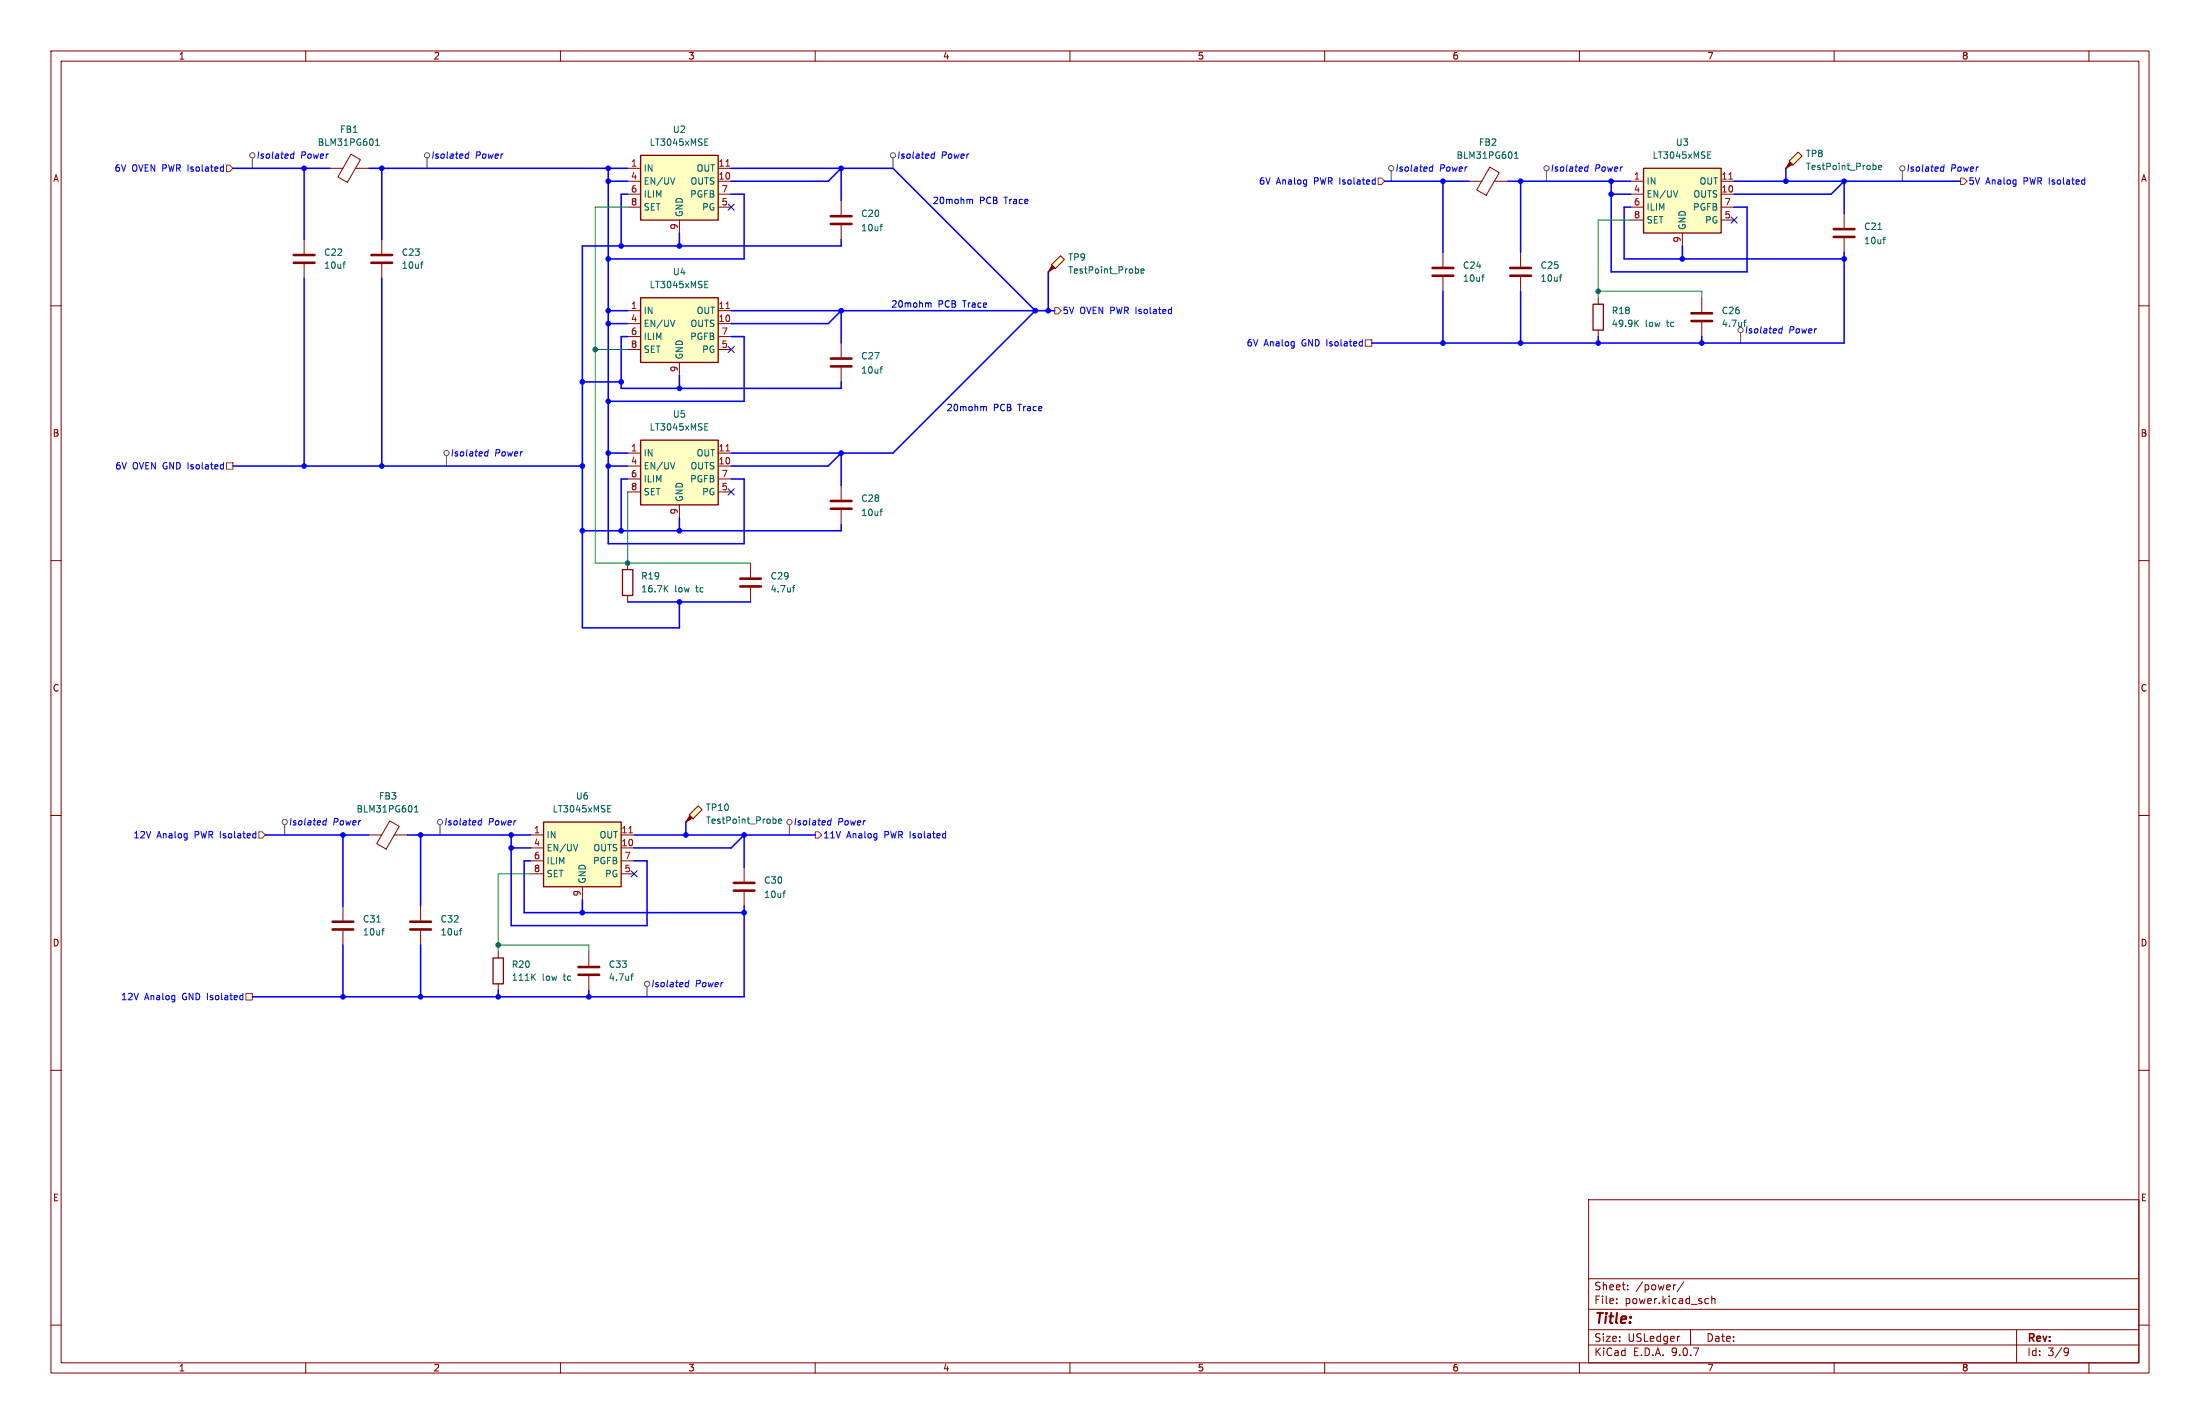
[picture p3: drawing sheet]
<svg xmlns="http://www.w3.org/2000/svg" width="432mm" height="279mm" viewBox="0 0 432 279" stroke-linecap="round" stroke-linejoin="round" font-family="sans-serif">
<g fill="none" stroke="#840000" stroke-width=".2">
<path d="M10 10h411.8v259.4h-411.8zM12 12h407.8v255.4h-407.8zM60 10v2M110 10v2M160 10v2M210 10v2M260 10v2M310 10v2M360 10v2M410 10v2M334 58.4v2.8M10 60h2"/>
<path d="M334 63.2v2.8M419.8 60h2M10 110h2M419.8 110h2M10 160h2M419.8 160h2M10 210h2M419.8 210h2M311.8 235.4h108v32h-108zM10 260h2M311.8 256.9h108M311.8 250.9h108"/>
<path d="M317.3 255.6v.2M317.3 254.9v.1M319.5 252.9v.2M319.5 252.2v.1M328.9 252.1l-.3 .1M330.5 251.5l-1.3 1.9M334.9 254.8l.4 .1M335.3 255.7l-.4 .1M336 254.9l.2-.1 .3 .1 .1 .9M336 254.3v1.5M419.8 260h2M60 267.4v2"/>
<path d="M110 267.4v2M160 267.4v2M210 267.4v2M260 267.4v2M310 267.4v2M311.8 263.9h108M311.8 260.9h108M329.5 262.2h.2M331.8 260.9v3M360 267.4v2M395.8 260.9v6.5M405.4 264.5l.5 .1a.99 .99 0 0 1-.4 1.4h-.2"/>
<path d="M406 265.1l-.3 .3h-.3M410 267.4v2"/>
</g>
<path d="M332 61.5h4M332 63h4" fill="none" stroke="#840000" stroke-width=".51"/>
<path d="M342.2 63.2h.5M342.7 62.8l-.3 .2v1.1" fill="none" stroke="#006464" stroke-width=".2"/>
<path d="M106.7 161.3h15.2v12.7h-15.2z" fill="#ffffc2"/>
<path d="M106.7 161.3h15.2v12.7h-15.2z" fill="none" stroke="#840000" stroke-width=".25"/>
<path d="M104.1 163.8h2.6M104.1 166.4h2.6M104.1 168.9h2.6M104.1 171.5h2.6M114.3 174v2.5M121.9 163.8h2.6M121.9 166.4h2.6M121.9 168.9h2.6M121.9 171.5h2.6" fill="none" stroke="#840000" stroke-width=".2"/>
<path d="M119.3 158.7h.4M119.3 159.3h.6M119.3 158.1h.6M113.4 165.7l-.4 1.2" fill="none" stroke="#006464" stroke-width=".2"/>
<path d="M123.4 163.4h.8" fill="none" stroke="#a90000" stroke-width=".2"/>
<path d="M125.7 86.4h15.3v12.7h-15.3z" fill="#ffffc2"/>
<path d="M125.7 86.4h15.3v12.7h-15.3z" fill="none" stroke="#840000" stroke-width=".25"/>
<g fill="none" stroke="#840000" stroke-width=".2">
<path d="M298.4 49.5v2.8M298.4 54.4v2.8M361.9 41.9v2.8M361.9 46.7v2.8M123.2 88.9h2.5M123.2 91.4h2.5M123.2 94h2.5M123.2 96.5h2.5M133.3 99.1v2.5M141 88.9h2.5M141 91.4h2.5M141 94h2.5"/>
<path d="M141 96.5h2.5"/>
</g>
<path d="M306.1 54.3h.4M306.5 53.9l-.2 .1M368.6 45h.7M369.6 47h.4M370 46.6h-.2M132.4 90.7l-.4 1.3M138.3 83.7h.5M138.3 84.4h.6M138.3 83.1h.6" fill="none" stroke="#006464" stroke-width=".2"/>
<path d="M142.5 88.5h.7" fill="none" stroke="#a90000" stroke-width=".2"/>
<path d="M296.4 52.6h4.1M296.4 54.1h4.1M359.9 45h4.1M359.9 46.5h4.1" fill="none" stroke="#840000" stroke-width=".51"/>
<path d="M125.7 58.4h15.3v12.7h-15.3z" fill="#ffffc2"/>
<path d="M125.7 58.4h15.3v12.7h-15.3z" fill="none" stroke="#840000" stroke-width=".25"/>
<path d="M123.2 61h2.5M123.2 63.5h2.5M123.2 66h2.5M123.2 68.6h2.5M133.3 71.1v2.6M141 61h2.5M141 63.5h2.5M141 66h2.5M141 68.6h2.5" fill="none" stroke="#840000" stroke-width=".2"/>
<path d="M138.3 55.8h.5M138.3 56.5h.6M138.3 55.2h.6M132.4 62.8l-.4 1.3" fill="none" stroke="#006464" stroke-width=".2"/>
<path d="M142.5 60.5h.7" fill="none" stroke="#a90000" stroke-width=".2"/>
<path d="M125.7 30.5h15.3v12.7h-15.3z" fill="#ffffc2"/>
<path d="M125.7 30.5h15.3v12.7h-15.3zM96.8 188h2v5h-2z" fill="none" stroke="#840000" stroke-width=".25"/>
<g fill="none" stroke="#840000" stroke-width=".2">
<path d="M123.2 33h2.5M123.2 35.6h2.5M123.2 38.1h2.5M141 33h2.5M141 35.6h2.5M141 38.1h2.5M165.1 39.4v2.8M123.2 40.6h2.5M133.3 43.2v2.5M141 40.6h2.5M165.1 44.2v2.8M165.1 67.3v2.8"/>
<path d="M165.1 72.1v2.8M165.1 95.3v2.7M165.1 100.1v2.8M97.8 186.7v1.3M97.8 193v1.3M115.6 186.7v2.8M115.6 191.5v2.8"/>
</g>
<g fill="none" stroke="#006464" stroke-width=".2">
<path d="M132.4 34.9l-.4 1.2M138.3 27.9h.5M138.3 28.5h.6M138.3 27.2h.6M172.7 44.4h.5M173.2 44l-.2 .1M172.7 72.4h.5M173.2 72h-.2M173.2 99.9l-.2 .1M172.7 100.3h.5M104.6 191.6l.5 .7M105.1 191.1l-.7 .7"/>
<path d="M123.8 191.5h.5M124.3 191.1l-.3 .2v1"/>
</g>
<path d="M142.5 32.6h.7" fill="none" stroke="#a90000" stroke-width=".2"/>
<path d="M163.1 42.4h4M163.1 43.9h4M163.1 70.4h4M163.1 71.9h4M163.1 98.3h4M163.1 99.8h4M113.5 189.7h4.1M113.5 191.3h4.1" fill="none" stroke="#840000" stroke-width=".51"/>
<path d="M351.2 31.6l1.7-1.8 .8 .8-1.8 1.8z" fill="#ffffc2"/>
<path d="M351.3 31.8l.5 .5-1.3 .7z" fill="#840000" stroke="#840000" stroke-width=".2"/>
<path d="M350.5 33h.1M351.2 31.6l1.7-1.8 .8 .8-1.8 1.8zM283.2 49.5v2.8M283.2 54.4v2.8M313.7 58.4v1.3M313.7 64.8v1.2M82.5 177.8v2.8M82.5 182.6v2.8" fill="none" stroke="#840000" stroke-width=".2"/>
<path d="M368 32.4l.2 .3v.3l-.2 .3M368.7 32.9l.6-.2v-.2l-.4-.1-.2 .2 .1 .6h.5M290.8 54.3h.5M291.3 53.9l-.2 .1M321.1 63.4l.5 .7M321.6 62.8l-.7 .7M90.2 182.6h.4M90.6 182.2h-.2" fill="none" stroke="#006464" stroke-width=".2"/>
<path d="M312.7 59.7h2v5.1h-2z" fill="none" stroke="#840000" stroke-width=".25"/>
<path d="M281.2 52.6h4M281.2 54.1h4M80.5 180.8h4.1M80.5 182.4h4.1" fill="none" stroke="#840000" stroke-width=".51"/>
<path d="M322.6 33h15.2v12.7h-15.2z" fill="#ffffc2"/>
<path d="M322.6 33h15.2v12.7h-15.2zM122.2 111.8h2v5h-2z" fill="none" stroke="#840000" stroke-width=".25"/>
<g fill="none" stroke="#840000" stroke-width=".2">
<path d="M64.8 33h2.5M68.9 30.3l1.8 1-2.5 4.5-1.9-1.1zM69.8 33h2.6M320 35.6h2.6M320 38.1h2.6M337.8 35.6h2.6M337.8 38.1h2.6M59.7 47v2.8M59.7 51.8v2.8M74.9 47v2.8M74.9 51.8v2.8M320 40.6h2.6"/>
<path d="M320 43.2h2.6M330.2 45.7v2.6M337.8 40.6h2.6M337.8 43.2h2.6M123.2 110.5v1.3M123.2 116.8v1.3M147.3 110.5v2.8M147.3 115.3v2.8M67.3 177.8v2.8M72.4 163.8h2.5M76.5 161.1l1.9 1.1-2.6 4.4-1.9-1.1zM77.4 163.8h2.6"/>
<path d="M146 170.2v2.8M146 175v2.8M67.3 182.6v2.8"/>
</g>
<g fill="none" stroke="#006464" stroke-width=".2">
<path d="M73.7 28.5h.8M73.7 27.6l.4-.4v1.3M329.3 37.4l-.4 1.3M335.2 30.4h.4M335.2 31.1h.6M335.2 29.8h.6M67.3 51.8h.5M67.8 51.4h-.3M82.5 51.8h.5M83 51.4h-.2M130.6 115.4l.5 .7M131.1 114.9l-.7 .7"/>
<path d="M155.5 115.3h.5M156 114.9l-.3 .2v1M81.4 159.3h.7M81.4 158.4l.3-.3v1.2M153.7 175.2h.4M154.1 174.8l-.2 .1M74 180.9h.7M74.9 182.6h.5M75.4 182.2h-.2"/>
</g>
<path d="M339.3 35.1h.8" fill="none" stroke="#a90000" stroke-width=".2"/>
<path d="M57.7 50h4M57.7 51.6h4M72.9 50h4.1M72.9 51.6h4.1M145.3 113.5h4.1M145.3 115.1h4.1M144 173.2h4.1M144 174.8h4.1M65.3 180.8h4M65.3 182.4h4" fill="none" stroke="#840000" stroke-width=".51"/>
<path d="M135.3 159.9l1.7-1.8 .8 .8-1.8 1.8z" fill="#ffffc2"/>
<path d="M135.4 160l.5 .5-1.3 .8z" fill="#840000" stroke="#840000" stroke-width=".2"/>
<path d="M288.3 35.6h2.5M292.4 32.8l1.9 1.1-2.6 4.4-1.9-1zM293.3 35.6h2.6M135.3 159.9l1.7-1.8 .8 .8-1.8 1.8zM134.6 161.3h.1" fill="none" stroke="#840000" stroke-width=".2"/>
<path d="M297.3 31.1h.7M297.3 30.2l.3-.4v1.3M152.1 160.7l.2 .2v.4l-.2 .3M152.8 161.1l.6-.1v-.2l-.4-.1-.2 .2 .1 .6h.5" fill="none" stroke="#006464" stroke-width=".2"/>
<path d="M206.4 51.9l1.8-1.7 .7 .7-1.8 1.8z" fill="#ffffc2"/>
<path d="M206.5 52.1l.5 .5-1.3 .7z" fill="#840000" stroke="#840000" stroke-width=".2"/>
<path d="M205.7 53.3h.1M206.4 51.9l1.8-1.7 .7 .7-1.8 1.8z" fill="none" stroke="#840000" stroke-width=".2"/>
<path d="M223.2 52.8l.2 .2v.4l-.2 .2M223.9 53.2l.6-.1v-.3h-.4l-.2 .1 .1 .6h.5" fill="none" stroke="#006464" stroke-width=".2"/>
<g fill="none" stroke="#484848" stroke-width=".2">
<path d="M49.5 31v2M83.8 31v2M175.3 31v2M273 33.5v2.1M303.5 33.5v2.1M373.4 33.5v2.1M341.6 65.3v2M87.6 89.4v2M55.9 161.8v2M86.4 161.8v2M154.9 161.8v2M127 193.5v2.1"/>
<circle cx="49.5" cy="30.5" r=".51"/>
<circle cx="83.8" cy="30.5" r=".51"/>
<circle cx="175.3" cy="30.5" r=".51"/>
<circle cx="273" cy="33" r=".51"/>
<circle cx="303.5" cy="33" r=".51"/>
<circle cx="373.4" cy="33" r=".51"/>
<circle cx="341.6" cy="64.8" r=".51"/>
<circle cx="87.6" cy="88.9" r=".51"/>
<circle cx="55.9" cy="161.3" r=".51"/>
<circle cx="86.4" cy="161.3" r=".51"/>
<circle cx="154.9" cy="161.3" r=".51"/>
<circle cx="127" cy="193" r=".51"/>
</g>
<g fill="none" stroke="#00f" stroke-width=".2">
<path d="M43.7 32.8h.2M43.9 32.3v1.3M43.9 33.5l-.2 .1M57.1 31h.5M57.2 30.3h.5M57.7 29.8l-.1 1.3M91.4 31h.5M91.5 30.3h.5M92 29.8l-.1 1.3M182.8 31h.5M182.9 30.3h.5M183.5 29.8l-.2 1.3"/>
<path d="M269.8 35.3l.1 .1M269.9 34.9v1.2M269.9 36.1h-.1M280.6 33.5h.5M280.7 32.8h.5M281.3 32.3l-.2 1.3M311.1 33.5h.5M311.2 32.8h.5M311.7 32.3l-.1 1.3M381 33.5h.4M381 32.8h.5M381.6 32.3l-.2 1.3"/>
<path d="M409 35.3l.2 .1M409.2 34.9v1.2M409.2 36.1h-.2M229.8 60.7l.1 .1M229.9 60.3v1.2M229.9 61.5h-.1M267.3 67l.1 .1M267.4 66.6v1.3M267.4 67.8l-.1 .1M349.2 65.3h.5M349.3 64.6h.5M349.8 64.1l-.1 1.2"/>
<path d="M43.7 91.2h.2M43.9 90.7v1.3M43.9 92h-.2M95.2 89.4h.5M95.3 88.7h.5M95.8 88.2l-.1 1.3M50.1 163.6h.1M50.2 163.1v1.3M50.2 164.3l-.1 .1M63.5 161.8h.4M63.5 161.1h.5M64.1 160.6l-.2 1.3"/>
<path d="M93.9 161.8h.5M94 161.1h.5M94.6 160.6l-.2 1.3M162.5 161.8h.5M162.6 161.1h.5M163.1 160.6l-.1 1.3M185.5 163.6h.1M185.6 163.1v1.3M185.6 164.3l-.1 .1M47.5 195.3l.2 .1M47.7 194.9v1.3M47.7 196.1l-.2 .1"/>
<path d="M134.6 193.6h.5M134.7 192.8h.4M135.2 192.3l-.2 1.3"/>
</g>
<path d="M44.4 32.4h.7l.6 .6-.6 .7h-.7zM270.5 34.9h.6l.7 .7-.7 .6h-.6zM384.8 34.9h.6l.7 .7-.7 .6h-.6zM207 60.3h.6l.7 .7-.7 .6h-.6zM268 66.7h1.2v1.2h-1.2zM44.4 90.8h1.3v1.3h-1.3zM50.8 163.2h.6l.7 .6-.7 .7h-.6zM160 163.2h.7l.6 .6-.6 .7h-.7zM48.3 194.9h1.2v1.3h-1.2z" fill="none" stroke="#725600" stroke-width=".2"/>
<g fill="none" stroke="#00f" stroke-width=".3">
<path d="M45.7 33h19.1M59.7 33v14M72.4 33h50.8M74.9 33v14M119.4 33v73.7h26.6v-12.7h-2.5M119.4 35.6h3.8M123.2 38.1h-1.3v10.2M143.5 38.1h2.5v12.7h-26.6M143.5 33h31.8l27.9 28-27.9 27.9h-31.8M143.5 35.6h19.1l2.5-2.6v6.4M271.8 35.6h16.5M283.2 35.6v13.9"/>
<path d="M295.9 35.6h24.1M298.4 35.6v13.9M316.2 35.6v17.7h26.7v-12.7h-2.5M316.2 38.1h3.8M340.4 35.6h44.4M340.4 38.1h19l2.5-2.5v6.3M350.5 33v2.6M59.7 54.6v36.8M74.9 54.6v36.8M133.3 45.7v2.6M165.1 47v1.3h-50.8v74.9h19v-5.1M205.7 53.3v7.7"/>
<path d="M283.2 57.2v10.1M298.4 57.2v10.1M320 40.6h-1.2v10.2h43.1M330.2 48.3v2.5M361.9 49.5v17.8h-92.7M114.3 74.9h7.6M119.4 63.5h3.8M119.4 61h3.8M123.2 66h-1.3v10.2h43.2v-1.3M133.3 73.7v2.5M143.5 66h2.5v12.7h-26.6M143.5 63.5h19.1l2.5-2.5v6.3"/>
<path d="M143.5 61h63.5M313.7 66v1.3M334 66v1.3M45.7 91.4h68.6M119.4 91.4h3.8M119.4 88.9h3.8M123.2 94h-1.3v10.1M143.5 91.4h19.1l2.5-2.5v6.4M123.2 118.1h24.1M133.3 101.6v2.5M165.1 102.9v1.2h-50.8M52.1 163.8h20.3"/>
<path d="M67.3 163.8v14M80 163.8h24.1M82.5 163.8v14M100.3 166.4h3.8M100.3 163.8v17.8h26.7v-12.7h-2.5M104.1 168.9h-1.2v10.2h43.1M114.3 176.5v2.6M124.5 166.4h19l2.5-2.6v6.4M124.5 163.8h35.5M134.6 161.3v2.5M146 177.8v17.8h-96.5M67.3 185.4v10.2"/>
<path d="M82.5 185.4v10.2M97.8 194.3v1.3M115.6 194.3v1.3"/>
</g>
<path d="M123.2 40.6h-6.4v69.9h30.5M313.7 57.2h20.3v1.2M320 43.2h-6.3v15.2M116.8 68.6h6.4M123.2 96.5v14M104.1 171.5h-6.3v15.2M97.8 185.4h17.8v1.3" fill="none" stroke="#009600" stroke-width=".2"/>
<path d="M142.9 40l1.2 1.2M144.1 40l-1.2 1.2M339.8 42.6l1.2 1.2M341 42.6l-1.2 1.2M142.9 68l1.2 1.2M144.1 68l-1.2 1.2M142.9 95.9l1.2 1.2M144.1 95.9l-1.2 1.2M123.9 170.8l1.2 1.3M125.1 170.8l-1.2 1.3" fill="none" stroke="#000084" stroke-width=".2"/>
<path d="M190.3 39.3l.2-.2 .3 .1 .1 .8M182.2 59.6l.2-.2 .3 .1v.8M193 79.9l.2-.2 .3 .1 .1 .8" fill="none" stroke="#0000c2" stroke-width=".2"/>
<g fill="#00f" stroke="#00f" stroke-width=".2">
<circle cx="119.4" cy="63.5" r=".46"/>
<circle cx="119.4" cy="50.8" r=".46"/>
<circle cx="119.4" cy="35.6" r=".46"/>
<circle cx="119.4" cy="33" r=".46"/>
<circle cx="119.4" cy="61" r=".46"/>
<circle cx="203.2" cy="61" r=".46"/>
<circle cx="205.7" cy="61" r=".46"/>
<circle cx="283.2" cy="35.6" r=".46"/>
<circle cx="283.2" cy="67.3" r=".46"/>
<circle cx="165.1" cy="61" r=".46"/>
<circle cx="121.9" cy="48.3" r=".46"/>
<circle cx="165.1" cy="33" r=".46"/>
<circle cx="133.3" cy="48.3" r=".46"/>
<circle cx="313.7" cy="67.3" r=".46"/>
<circle cx="298.4" cy="67.3" r=".46"/>
<circle cx="316.2" cy="38.1" r=".46"/>
<circle cx="316.2" cy="35.6" r=".46"/>
<circle cx="298.4" cy="35.6" r=".46"/>
<circle cx="334" cy="67.3" r=".46"/>
<circle cx="330.2" cy="50.8" r=".46"/>
<circle cx="350.5" cy="35.6" r=".46"/>
<circle cx="361.9" cy="35.6" r=".46"/>
<circle cx="361.9" cy="50.8" r=".46"/>
<circle cx="115.6" cy="195.6" r=".46"/>
<circle cx="100.3" cy="166.4" r=".46"/>
<circle cx="100.3" cy="163.8" r=".46"/>
<circle cx="114.3" cy="179.1" r=".46"/>
<circle cx="119.4" cy="91.4" r=".46"/>
<circle cx="119.4" cy="88.9" r=".46"/>
<circle cx="74.9" cy="33" r=".46"/>
<circle cx="114.3" cy="91.4" r=".46"/>
<circle cx="59.7" cy="91.4" r=".46"/>
<circle cx="74.9" cy="91.4" r=".46"/>
<circle cx="114.3" cy="74.9" r=".46"/>
<circle cx="121.9" cy="74.9" r=".46"/>
<circle cx="59.7" cy="33" r=".46"/>
<circle cx="133.3" cy="104.1" r=".46"/>
<circle cx="134.6" cy="163.8" r=".46"/>
<circle cx="146" cy="179.1" r=".46"/>
<circle cx="133.3" cy="118.1" r=".46"/>
<circle cx="146" cy="163.8" r=".46"/>
<circle cx="119.4" cy="78.7" r=".46"/>
<circle cx="133.3" cy="76.2" r=".46"/>
<circle cx="121.9" cy="104.1" r=".46"/>
<circle cx="114.3" cy="104.1" r=".46"/>
<circle cx="165.1" cy="88.9" r=".46"/>
<circle cx="97.8" cy="195.6" r=".46"/>
<circle cx="67.3" cy="163.8" r=".46"/>
<circle cx="82.5" cy="163.8" r=".46"/>
<circle cx="67.3" cy="195.6" r=".46"/>
<circle cx="82.5" cy="195.6" r=".46"/>
</g>
<g fill="#009600" stroke="#009600" stroke-width=".2">
<circle cx="313.7" cy="57.2" r=".46"/>
<circle cx="123.2" cy="110.5" r=".46"/>
<circle cx="116.8" cy="68.6" r=".46"/>
<circle cx="97.8" cy="185.4" r=".46"/>
</g>
<text font-size="2.8" fill="#840000" x="312.8" y="260.3">Title:</text>
<g font-size="2.1" fill="#840000">
<text x="312.8" y="256.1">File:</text>
<text x="312.8" y="253.4">Sheet:</text>
<text x="318.9" y="256.1">power.kicad_sch</text>
<text x="321" y="253.4">/power/</text>
<text x="312.8" y="263.5">Size:</text>
<text x="319.5" y="263.5">USLedger</text>
<text x="334.8" y="263.5">Date:</text>
<text x="397.8" y="263.7">Rev:</text>
<text x="312.8" y="266.3">KiCad</text>
<text x="320.5" y="266.3">E.D.A.</text>
<text x="328.1" y="266.3">9.0.7</text>
<text x="397.8" y="266.3">Id:</text>
<text x="401.9" y="266.3">3/9</text>
</g>
<g font-size="1.8" fill="#840000">
<text x="35" y="11.9">1</text>
<text x="85" y="11.9">2</text>
<text x="135" y="11.9">3</text>
<text x="185" y="11.9">4</text>
<text x="235" y="11.9">5</text>
<text x="285" y="11.9">6</text>
<text x="335" y="11.9">7</text>
<text x="385" y="11.9">8</text>
<text x="10.3" y="35.9">A</text>
<text x="420.1" y="35.9">A</text>
<text x="10.3" y="85.9">B</text>
<text x="420.1" y="85.9">B</text>
<text x="10.3" y="135.9">C</text>
<text x="420.1" y="135.9">C</text>
<text x="10.3" y="185.9">D</text>
<text x="420.1" y="185.9">D</text>
<text x="10.3" y="235.9">E</text>
<text x="420.1" y="235.9">E</text>
<text x="35" y="269.3">1</text>
<text x="85" y="269.3">2</text>
<text x="135" y="269.3">3</text>
<text x="185" y="269.3">4</text>
<text x="235" y="269.3">5</text>
<text x="285" y="269.3">6</text>
<text x="335" y="269.3">7</text>
<text x="385" y="269.3">8</text>
</g>
<g font-size="1.8" fill="#006464">
<text x="62.3" y="28.8">BLM31PG601</text>
<text x="66.6" y="26.3">FB1</text>
<text x="127.4" y="28.8">LT3045xMSE</text>
<text x="132" y="26.3">U2</text>
<text x="290.2" y="28.8">FB2</text>
<text x="328.8" y="28.8">U3</text>
<text x="126.2" y="33.9">IN</text>
<text x="136.6" y="33.9">OUT</text>
<text x="285.8" y="31.3">BLM31PG601</text>
<text x="324.3" y="31.3">LT3045xMSE</text>
<text x="354.3" y="31">TP8</text>
<text x="354.3" y="33.6">TestPoint_Probe</text>
<text x="126.2" y="36.4">EN/UV</text>
<text x="126.2" y="39">ILIM</text>
<text x="126.2" y="41.5">SET</text>
<text x="135.4" y="39">PGFB</text>
<text x="135.4" y="36.4">OUTS</text>
<text x="137.7" y="41.5">PG</text>
<text x="323.1" y="36.4">IN</text>
<text x="323.1" y="39">EN/UV</text>
<text x="323.1" y="41.5">ILIM</text>
<text x="332.2" y="41.5">PGFB</text>
<text x="332.3" y="39">OUTS</text>
<text x="333.5" y="36.4">OUT</text>
<text x="134.2" y="42.7" transform="rotate(-90 134.2 42.7)">GND</text>
<text x="168.9" y="45.6">10uf</text>
<text x="168.9" y="42.8">C20</text>
<text x="323.1" y="44">SET</text>
<text x="331.1" y="45.2" transform="rotate(-90 331.1 45.2)">GND</text>
<text x="334.6" y="44">PG</text>
<text x="365.8" y="45.3">C21</text>
<text x="63.5" y="52.9">10uf</text>
<text x="63.5" y="50.4">C22</text>
<text x="78.7" y="52.9">10uf</text>
<text x="78.7" y="50.4">C23</text>
<text x="209.6" y="51.3">TP9</text>
<text x="209.6" y="53.9">TestPoint_Probe</text>
<text x="287" y="52.9">C24</text>
<text x="302.3" y="52.9">C25</text>
<text x="365.8" y="48.1">10uf</text>
<text x="127.4" y="56.7">LT3045xMSE</text>
<text x="132" y="54.2">U4</text>
<text x="287" y="55.5">10uf</text>
<text x="302.3" y="55.5">10uf</text>
<text x="126.2" y="61.8">IN</text>
<text x="126.2" y="64.4">EN/UV</text>
<text x="135.4" y="64.4">OUTS</text>
<text x="136.6" y="61.8">OUT</text>
<text x="316.2" y="64.4">49.9K</text>
<text x="316.2" y="61.8">R18</text>
<text x="322.9" y="64.4">low</text>
<text x="327.2" y="64.4">tc</text>
<text x="337.8" y="64.4">4.7uf</text>
<text x="337.8" y="61.8">C26</text>
<text x="126.2" y="66.9">ILIM</text>
<text x="126.2" y="69.4">SET</text>
<text x="134.2" y="70.6" transform="rotate(-90 134.2 70.6)">GND</text>
<text x="135.4" y="66.9">PGFB</text>
<text x="137.7" y="69.4">PG</text>
<text x="168.9" y="70.7">C27</text>
<text x="168.9" y="73.5">10uf</text>
<text x="132" y="82.1">U5</text>
<text x="126.2" y="89.8">IN</text>
<text x="127.4" y="84.7">LT3045xMSE</text>
<text x="136.6" y="89.8">OUT</text>
<text x="126.2" y="92.3">EN/UV</text>
<text x="126.2" y="94.8">ILIM</text>
<text x="135.4" y="94.8">PGFB</text>
<text x="135.4" y="92.3">OUTS</text>
<text x="126.2" y="97.4">SET</text>
<text x="134.2" y="98.6" transform="rotate(-90 134.2 98.6)">GND</text>
<text x="137.7" y="97.4">PG</text>
<text x="168.9" y="101.4">10uf</text>
<text x="168.9" y="98.7">C28</text>
<text x="125.7" y="113.9">R19</text>
<text x="151.1" y="113.9">C29</text>
<text x="125.7" y="116.4">16.7K</text>
<text x="132.4" y="116.4">low</text>
<text x="136.7" y="116.4">tc</text>
<text x="151.1" y="116.4">4.7uf</text>
<text x="69.9" y="159.6">BLM31PG601</text>
<text x="74.3" y="157.1">FB3</text>
<text x="108.4" y="159.6">LT3045xMSE</text>
<text x="112.9" y="157.1">U6</text>
<text x="138.4" y="161.8">TestPoint_Probe</text>
<text x="138.4" y="159.3">TP10</text>
<text x="107.2" y="164.7">IN</text>
<text x="107.2" y="167.2">EN/UV</text>
<text x="116.4" y="167.2">OUTS</text>
<text x="117.6" y="164.7">OUT</text>
<text x="107.2" y="169.8">ILIM</text>
<text x="107.2" y="172.3">SET</text>
<text x="115.2" y="173.5" transform="rotate(-90 115.2 173.5)">GND</text>
<text x="116.3" y="169.8">PGFB</text>
<text x="118.7" y="172.3">PG</text>
<text x="149.9" y="173.6">C30</text>
<text x="149.9" y="176.4">10uf</text>
<text x="71.1" y="183.7">10uf</text>
<text x="71.1" y="181.2">C31</text>
<text x="86.4" y="183.7">10uf</text>
<text x="86.4" y="181.2">C32</text>
<text x="100.3" y="190.1">R20</text>
<text x="119.4" y="190.1">C33</text>
<text x="100.3" y="192.6">111K</text>
<text x="106.4" y="192.6">low</text>
<text x="110.7" y="192.6">tc</text>
<text x="119.4" y="192.6">4.7uf</text>
</g>
<g font-size="1.8" fill="#00f">
<text x="22.4" y="33.9">6V</text>
<text x="25.9" y="33.9">OVEN PWR Isolated</text>
<text x="50.2" y="31.3">Isolated</text>
<text x="59" y="31.3">Power</text>
<text x="84.5" y="31.3">Isolated</text>
<text x="93.2" y="31.3">Power</text>
<text x="176" y="31.3">Isolated</text>
<text x="184.7" y="31.3">Power</text>
<text x="273.7" y="33.9">Isolated</text>
<text x="282.5" y="33.9">Power</text>
<text x="304.2" y="33.9">Isolated</text>
<text x="313" y="33.9">Power</text>
<text x="374.1" y="33.9">Isolated</text>
<text x="382.8" y="33.9">Power</text>
<text x="247" y="36.4">6V</text>
<text x="250.5" y="36.4">Analog</text>
<text x="258" y="36.4">PWR Isolated</text>
<text x="386.3" y="36.4">5V</text>
<text x="389.7" y="36.4">Analog</text>
<text x="397.3" y="36.4">PWR Isolated</text>
<text x="208.5" y="61.8">5V</text>
<text x="211.9" y="61.8">OVEN PWR Isolated</text>
<text x="342.3" y="65.6">Isolated</text>
<text x="351.1" y="65.6">Power</text>
<text x="244.6" y="68.2">6V</text>
<text x="248.1" y="68.2">Analog</text>
<text x="255.6" y="68.2">GND Isolated</text>
<text x="88.3" y="89.8">Isolated</text>
<text x="97.1" y="89.8">Power</text>
<text x="22.5" y="92.3">6V</text>
<text x="26" y="92.3">OVEN GND Isolated</text>
<text x="26.1" y="164.7">12V</text>
<text x="30.8" y="164.7">Analog</text>
<text x="38.3" y="164.7">PWR Isolated</text>
<text x="56.6" y="162.2">Isolated</text>
<text x="65.3" y="162.2">Power</text>
<text x="87.1" y="162.2">Isolated</text>
<text x="95.8" y="162.2">Power</text>
<text x="155.6" y="162.2">Isolated</text>
<text x="161.5" y="164.7">11V</text>
<text x="164.4" y="162.2">Power</text>
<text x="166.2" y="164.7">Analog</text>
<text x="173.7" y="164.7">PWR Isolated</text>
<text x="23.7" y="196.4">12V</text>
<text x="28.4" y="196.4">Analog</text>
<text x="35.9" y="196.4">GND Isolated</text>
<text x="127.7" y="193.9">Isolated</text>
<text x="136.4" y="193.9">Power</text>
</g>
<g font-size="1.8" fill="#a90000">
<text x="123.8" y="32.8">1</text>
<text x="123.8" y="35.3">4</text>
<text x="140.9" y="32.8">11</text>
<text x="140.9" y="35.3">10</text>
<text x="320.6" y="35.3">1</text>
<text x="337.8" y="35.3">11</text>
<text x="123.8" y="37.8">6</text>
<text x="123.8" y="40.4">8</text>
<text x="141.5" y="37.8">7</text>
<text x="141.5" y="40.4">5</text>
<text x="320.6" y="37.8">4</text>
<text x="320.6" y="40.4">6</text>
<text x="337.8" y="37.8">10</text>
<text x="338.4" y="40.4">7</text>
<text x="133.1" y="45.2" transform="rotate(-90 133.1 45.2)">9</text>
<text x="320.6" y="42.9">8</text>
<text x="329.9" y="47.7" transform="rotate(-90 329.9 47.7)">9</text>
<text x="338.4" y="42.9">5</text>
<text x="123.8" y="60.7">1</text>
<text x="123.8" y="63.2">4</text>
<text x="123.8" y="65.8">6</text>
<text x="140.9" y="60.7">11</text>
<text x="140.9" y="63.2">10</text>
<text x="141.5" y="65.8">7</text>
<text x="123.8" y="68.3">8</text>
<text x="141.5" y="68.3">5</text>
<text x="133.1" y="73.1" transform="rotate(-90 133.1 73.1)">9</text>
<text x="123.8" y="88.6">1</text>
<text x="140.9" y="88.6">11</text>
<text x="123.8" y="91.2">4</text>
<text x="123.8" y="93.7">6</text>
<text x="140.9" y="91.2">10</text>
<text x="141.5" y="93.7">7</text>
<text x="123.8" y="96.3">8</text>
<text x="133.1" y="101" transform="rotate(-90 133.1 101)">9</text>
<text x="141.5" y="96.3">5</text>
<text x="104.7" y="163.6">1</text>
<text x="104.7" y="166.1">4</text>
<text x="121.9" y="163.6">11</text>
<text x="121.9" y="166.1">10</text>
<text x="104.7" y="168.7">6</text>
<text x="104.7" y="171.2">8</text>
<text x="122.5" y="168.7">7</text>
<text x="122.5" y="171.2">5</text>
<text x="114" y="176" transform="rotate(-90 114 176)">9</text>
</g>
<g font-size="1.8" fill="#0000c2">
<text x="183" y="40.2">20mohm</text>
<text x="192.2" y="40.2">PCB</text>
<text x="197.2" y="40.2">Trace</text>
<text x="174.8" y="60.6">20mohm</text>
<text x="184.1" y="60.6">PCB</text>
<text x="189.1" y="60.6">Trace</text>
<text x="185.7" y="80.9">20mohm</text>
<text x="195" y="80.9">PCB</text>
<text x="199.9" y="80.9">Trace</text>
</g>
</svg>
